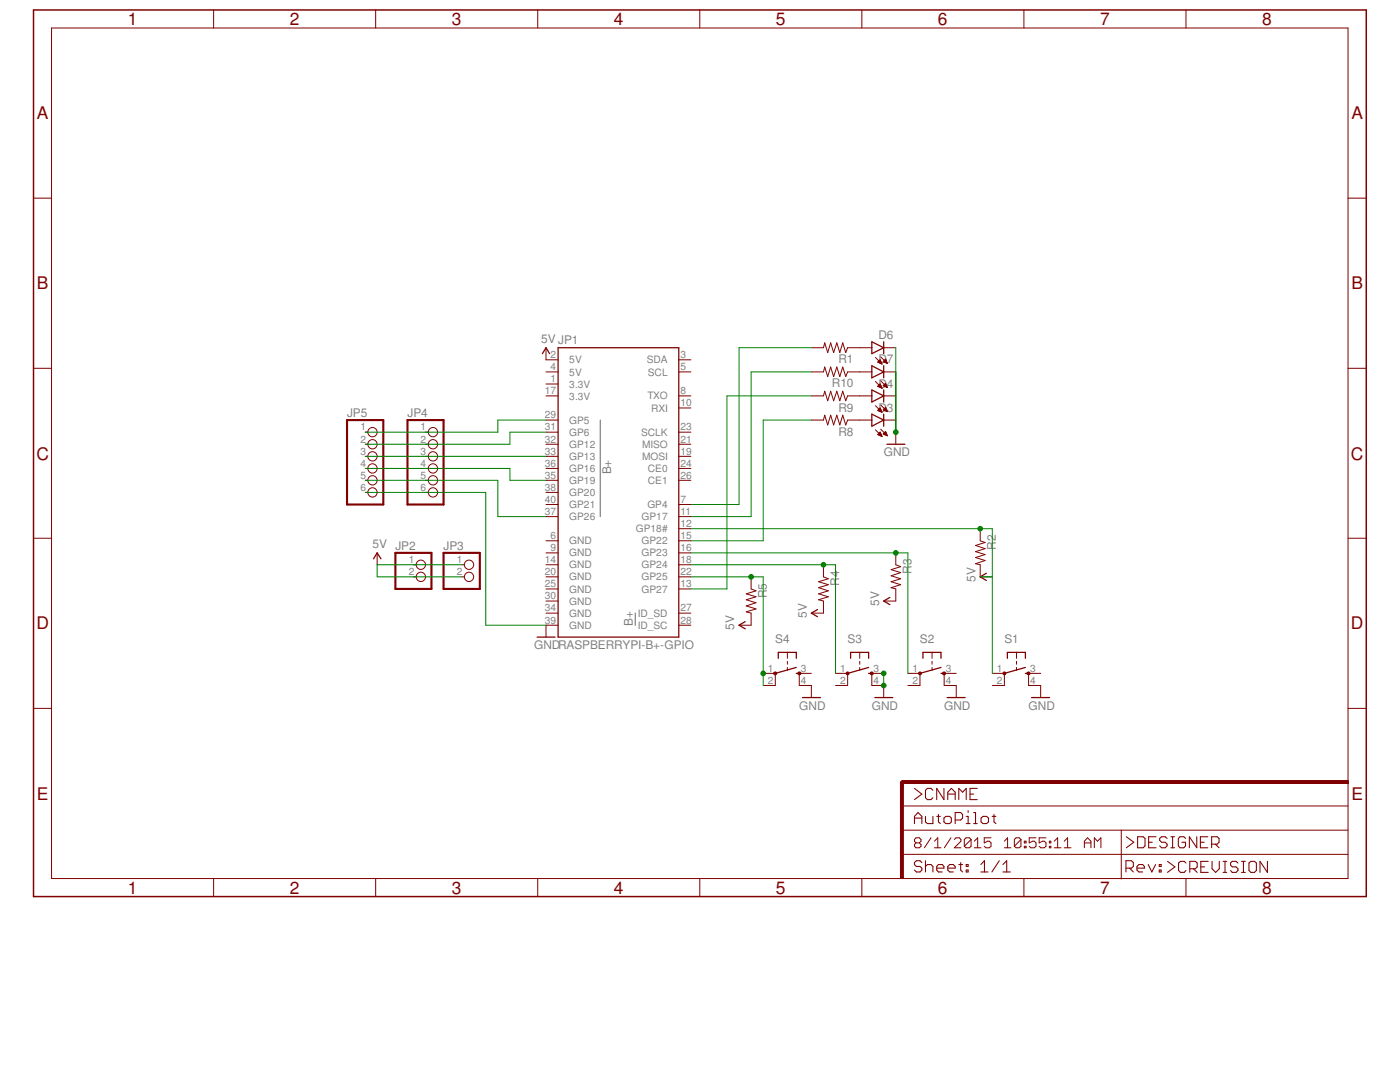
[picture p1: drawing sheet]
<svg xmlns="http://www.w3.org/2000/svg" width="279mm" height="216mm" viewBox="0 0 279 216" stroke-linecap="round" stroke-linejoin="round" font-family="sans-serif">
<path d="M119.8 83.8v19.3M126.8 122.3v2.5" fill="none" stroke="#808080" stroke-width=".25"/>
<path d="M111.4 69.4h24.1v57.7h-24.1zM201 131.4v-1.2h3.6v1.2M204.6 134.4h.7M204.6 133.2l-4.2 1.2" fill="none" stroke="#800000" stroke-width=".25"/>
<g fill="none" stroke="#800000" stroke-width=".2">
<path d="M109 76.6h2.4M109 71.8h2.4M109 74.2h2.4M109 79h2.4M135.5 71.8h2.4M135.5 74.2h2.4M135.5 79h2.4M109 91.1h2.4M109 88.6h2.4M109 86.2h2.4M109 95.8h2.4M109 93.5h2.4"/>
<path d="M109 83.8h2.4M109 98.3h2.4M135.5 91.1h2.4M135.5 88.6h2.4M135.5 86.2h2.4M135.5 95.8h2.4M135.5 93.5h2.4M135.5 81.4h2.4M109 100.7h2.4M109 110.3h2.4M109 103.1h2.4M109 117.5h2.4"/>
<path d="M109 107.9h2.4M109 115.1h2.4M109 112.7h2.4M109 119.9h2.4M135.5 100.7h2.4M135.5 110.3h2.4M135.5 103.1h2.4M135.5 117.5h2.4M135.5 107.9h2.4M135.5 115.1h2.4M135.5 112.7h2.4M135.5 105.5h2.4"/>
<path d="M109 122.3h2.4M109 124.8h2.4M135.5 122.3h2.4M135.5 124.8h2.4M200.4 134.4v2.4M202.9 130.2v1.2M202.9 132v.5M202.9 133.2v.6M205.3 134.4v2.4"/>
</g>
<circle cx="200.4" cy="134.4" r=".3" fill="#800000"/>
<circle cx="200.4" cy="134.4" r=".3" fill="none" stroke="#800000" stroke-width=".2"/>
<path d="M205 134.2h.5v.4h-.5z" fill-rule="evenodd" fill="#800000"/>
<path d="M183.6 134.4v2.4M186 130.2v1.2M186 132v.5M186 133.2v.6M188.4 134.4v2.4M198 134.4h2.4M198 136.8h2.4M205 134.2h.5v.4h-.5zM205.3 134.4h2.4M205.3 136.8h2.4" fill="none" stroke="#800000" stroke-width=".2"/>
<path d="M184.2 131.4v-1.2h3.6v1.2M187.8 134.4h.6M187.8 133.2l-4.2 1.2" fill="none" stroke="#800000" stroke-width=".25"/>
<circle cx="183.6" cy="134.4" r=".3" fill="#800000"/>
<circle cx="183.6" cy="134.4" r=".3" fill="none" stroke="#800000" stroke-width=".2"/>
<path d="M188.2 134.2h.4v.4h-.4z" fill-rule="evenodd" fill="#800000"/>
<path d="M169.2 134.4v2.4M171.6 130.2v1.2M171.6 132v.5M171.6 133.2v.6M174 134.4v2.4M181.2 134.4h2.4M181.2 136.8h2.4M188.2 134.2h.4v.4h-.4zM188.4 134.4h2.4M188.4 136.8h2.4" fill="none" stroke="#800000" stroke-width=".2"/>
<path d="M169.8 131.4v-1.2h3.6v1.2M173.4 134.4h.6M173.4 133.2l-4.2 1.2" fill="none" stroke="#800000" stroke-width=".25"/>
<circle cx="169.1" cy="134.4" r=".31" fill="#800000"/>
<circle cx="169.1" cy="134.4" r=".31" fill="none" stroke="#800000" stroke-width=".2"/>
<path d="M173.7 134.2h.5v.4h-.5z" fill-rule="evenodd" fill="#800000"/>
<path d="M154.7 134.4v2.4M157.1 130.2v1.2M157.1 132v.5M157.1 133.2v.6M159.5 134.4v2.4M166.8 134.4h2.4M166.8 136.8h2.4M173.7 134.2h.5v.4h-.5zM174 134.4h2.4M174 136.8h2.4" fill="none" stroke="#800000" stroke-width=".2"/>
<path d="M155.3 131.4v-1.2h3.6v1.2M158.9 134.4h.6M158.9 133.2l-4.2 1.2" fill="none" stroke="#800000" stroke-width=".25"/>
<path d="M154.5 134.2h.4v.4h-.4z" fill-rule="evenodd" fill="#800000"/>
<path d="M154.5 134.2h.4v.4h-.4z" fill="none" stroke="#800000" stroke-width=".2"/>
<path d="M159.3 134.2h.5v.4h-.5z" fill-rule="evenodd" fill="#800000"/>
<g fill="none" stroke="#800000" stroke-width=".2">
<path d="M109 69.4v2.4M161.9 79h2.4l.3-.9 .6 1.9 .6-1.9 .6 1.9 .6-1.9 .6 1.9 .6-1.9 .6 1.9 .4-1h4.8M161.9 74.2h2.4l.3-1 .6 1.9 .6-1.9 .6 1.9 .6-1.9 .6 1.9 .6-1.9 .6 1.9 .4-.9h4.8M161.9 69.4h2.4l.3-1 .6 2 .6-2 .6 2 .6-2 .6 2 .6-2 .6 2 .4-1h4.8M174.7 71.3l1.3 1.3M174.7 76.1l1.3 1.4M175.2 72.3l.4-.5 .4 .8zM175.2 72.3h.7M175.2 77.1h.7M175.2 77h.7M175.3 72.2h.5M175.3 72.3h.6"/>
<path d="M175.3 72.1h.5M175.4 77.2h.5M175.4 76.9h.4M175.4 72h.4M175.5 76.8h.2M175.5 72.4h.4M175.5 71.9h.2M175.6 76.7h.1M175.6 71.8h.1M175.6 77.3h.3M175.6 76.6l-.4 .5 .8 .4M175.6 76.6l.4 .9"/>
<path d="M175.6 76.6h.1M175.7 72.5h.2M175.8 71.2l1.3 1.3M175.8 76l1.3 1.3M175.8 77.3h.2M175.9 72.6h.1M176 77.4h.1M176.3 72.2h.7M176.3 77h.7M176.3 77l.8 .3M176.3 77l.4-.5 .4 .8M176.3 72.1h.6"/>
<path d="M176.4 79h2.4M176.4 74.2h2.4M176.4 69.4h2.4M176.4 76.9h.5M176.4 72h.5M176.4 76.8h.5M176.5 72.3h.5M176.5 71.9h.3M176.5 76.7h.3M176.6 71.8h.2M176.6 77.1h.4M176.6 76.6h.2"/>
<path d="M176.7 72.3h.3M176.7 71.8h.1M176.7 76.5h.1M176.7 71.7l-.4 .4 .8 .4M176.7 71.7l.4 .8M176.7 71.7h.1M176.8 77.2h.2M176.9 72.4h.1M177 77.3h.1M177 72.5h.1M72.9 86.2h.5M72.9 88.6h.5"/>
<path d="M72.9 91.1h.5M72.9 93.5h.5M72.9 95.8h.5M72.9 98.3h.5M84.9 86.2h.5M84.9 88.6h.5M84.9 91.1h.5M84.9 93.5h.5M84.9 95.8h.5M84.9 98.3h.5M161.9 83.8h2.4l.3-1 .6 2 .6-2 .6 2 .6-2 .6 2 .6-2 .6 2 .4-1h4.8M174.7 85.8l1.3 1.3"/>
<path d="M174.7 80.9l1.3 1.4M175.2 86.7h.7M175.2 81.9h.7M175.3 81.8h.5M175.3 86.6h.5M175.3 82h.6M175.3 81.7h.5M175.4 86.8h.5M175.4 86.5h.4M175.4 81.6h.4M175.5 86.4h.2M175.5 82h.4"/>
<path d="M175.5 81.5h.2M175.6 86.3h.1M175.6 86.9h.3M175.6 81.5h.1M175.6 86.2l-.4 .5 .8 .4M175.6 86.2l.4 .9M175.6 86.2h.1M175.6 81.4l.4 .9-.8-.4zM175.7 82.1h.2M175.8 85.6l1.3 1.4M175.8 87h.2M175.8 80.8l1.3 1.3"/>
<path d="M175.9 82.2h.1M176.3 86.6h.7M176.3 81.8h.7M176.3 81.8l.8 .3M176.3 81.8l.4-.5 .4 .8M176.3 81.7h.6M176.4 83.8h2.4M176.4 86.5h.5M176.4 86.7h.6M176.4 81.6h.5M176.4 86.4h.5M176.5 81.9h.5"/>
<path d="M176.5 81.5h.3M176.5 86.3h.3M176.6 86.7h.4M176.6 81.5h.2M176.6 86.2h.2M176.7 82h.3M176.7 81.4h.1M176.7 86.1h.1M176.7 86.1l.4 .9-.8-.4zM176.7 81.3h.1M176.8 86.8h.2M176.9 82h.1"/>
<path d="M177 86.9h.1M177 82.1h.1M178.8 86.2v2.4M75.3 110.3v2.4M82.5 115.1h.6M82.5 112.7h.6M92.1 115.1h.6M92.1 112.7h.6M149.9 115.1v2.4l1 .4-2 .6 2 .6-2 .6 2 .6-2 .6 2 .6-2 .6 1 .2v2.5h-2.4M164.3 112.7v2.4l1 .4-1.9 .6 1.9 .6-1.9 .6 1.9 .6-1.9 .6 1.9 .6-1.9 .6 .9 .2v2.4h-2.4M178.8 110.3v2.4l.9 .4-1.9 .6 1.9 .6-1.9 .6 1.9 .6-1.9 .6 1.9 .6-1.9 .6 1 .2v2.4h-2.4M195.6 105.5v2.4l1 .3-1.9 .6 1.9 .7-1.9 .6 1.9 .6-1.9 .6 1.9 .5-1.9 .7 .9 .2v2.4h2.4"/>
<path d="M109 124.8v2.3M152.3 134.4h2.4M152.3 136.8h2.4M159.3 134.2h.5v.4h-.5zM159.5 134.4h2.4M159.5 136.8h2.4v2.4M176.4 136.8v2.4M190.8 136.8v2.4M207.7 136.8v2.4"/>
<circle cx="74.3" cy="93.5" r=".93"/>
<circle cx="74.3" cy="98.3" r=".93"/>
<circle cx="74.3" cy="88.6" r=".93"/>
<circle cx="74.3" cy="91.1" r=".93"/>
<circle cx="74.3" cy="95.8" r=".93"/>
<circle cx="74.3" cy="86.2" r=".93"/>
<circle cx="86.4" cy="86.2" r=".93"/>
<circle cx="86.4" cy="91.1" r=".93"/>
<circle cx="86.4" cy="98.3" r=".93"/>
<circle cx="86.4" cy="88.6" r=".93"/>
<circle cx="86.4" cy="93.5" r=".93"/>
<circle cx="86.4" cy="95.8" r=".93"/>
<circle cx="84" cy="112.7" r=".93"/>
<circle cx="84" cy="115.1" r=".93"/>
<circle cx="93.6" cy="115.1" r=".93"/>
<circle cx="93.6" cy="112.7" r=".93"/>
</g>
<g fill="none" stroke="#800000" stroke-width=".25">
<path d="M108.2 70.6l.8-1.2 .7 1.2M174 68.2l2.4 1.2-2.4 1.2zM174 73l2.4 1.2-2.4 1.2zM174 77.8l2.4 1.2-2.4 1.2zM176.4 68.2v2.4M176.4 73v2.4M176.4 77.8v2.4M174 82.6l2.4 1.2-2.4 1.2zM176.4 82.6v2.4M177 88.6h3.6M74.5 111.5l.8-1.2 .7 1.2M177.6 119.2l-1.2 .7 1.2 .7"/>
<path d="M196.8 114.4l-1.2 .7 1.2 .7M107.2 127.1h3.6M148.7 124l-1.2 .8 1.2 .7M160.1 139.2h3.6M163.2 121.6l-1.3 .7 1.3 .8M174.6 139.2h3.6M189 139.2h3.6M205.9 139.2h3.6"/>
</g>
<path d="M69.3 83.8h7.2v16.9h-7.2zM81.3 83.8h7.2v16.9h-7.2zM78.9 110.3h7.2v7.2h-7.2zM88.5 110.3h7.3v7.2h-7.3z" fill="none" stroke="#800000" stroke-width=".42"/>
<path d="M179.7 156h.6v19.3h-.6z" fill-rule="evenodd" fill="#800000"/>
<path d="M179.7 156h.6v19.3h-.6z" fill="none" stroke="#800000" stroke-width=".2"/>
<path d="M180 155.7h89.1v.6h-89.1z" fill-rule="evenodd" fill="#800000"/>
<g fill="none" stroke="#800000" stroke-width=".2">
<path d="M10.3 5.6h258.7v169.7h-258.7zM42.6 2v3.6M75 2v3.6M107.3 2v3.6M139.7 2v3.6M172 2v3.6M204.3 2v3.6M236.7 2v3.6M6.7 39.5h3.6M269 39.5h3.7M6.7 73.5h3.6M269 73.5h3.7"/>
<path d="M6.7 107.4h3.6M269 107.4h3.7M6.7 141.4h3.6M180 155.7h89.1v.6h-89.1zM269 141.4h3.7M42.6 175.3v3.6M75 175.3v3.6M107.3 175.3v3.6M139.7 175.3v3.6M172 175.3v3.6M180 170.5h89M180 165.7h89"/>
<path d="M180 160.8h89M182.8 168.2l-.3-.3v-.4l.3-.3h.7l.3 .3v.4l-.3 .3M182.8 168.2l-.3 .3v.4l.3 .3h.7l.3-.3v-.4l-.3-.3M182.8 168.2h.7M185.8 167.2l-1.3 2M186.5 169.2h1.3M186.5 167.9l.7-.7v2M189.8 167.2l-1.3 2M190.5 167.5l.3-.3h.7l.3 .3v.4l-1.3 1.3h1.3M193.8 167.5l-.3-.3h-.7l-.4 .3v1.4M193.8 167.5v1.4l-.3 .3h-.7l-.4-.3M193.8 167.5l-1.4 1.4"/>
<path d="M194.4 169.2h1.4M194.4 167.9l.7-.7v2M197.8 167.2h-1.4v1l.7-.3h.3l.4 .3v.7l-.4 .3h-.6l-.4-.3M200.4 169.2h1.4M200.4 167.9l.7-.7v2M203.8 167.5l-.4-.3h-.6l-.4 .3v1.4M203.8 167.5v1.4l-.4 .3h-.6l-.4-.3M203.8 167.5l-1.4 1.4M204.3 175.3v3.6M204.4 168.9h.4v.3h-.4zM204.4 167.9h.4v.3h-.4zM206.8 167.2h-1.4v1l.7-.3h.3l.4 .3v.7l-.4 .3h-.7l-.3-.3"/>
<path d="M208.7 167.2h-1.3v1l.7-.3h.3l.3 .3v.7l-.3 .3h-.7l-.3-.3M209.4 168.9h.3v.3h-.3zM209.4 167.9h.3v.3h-.3zM210.4 169.2h1.4M210.4 167.9l.7-.7v2M212.4 169.2h1.3M212.4 167.9l.7-.7v2M216.4 168.2h1.3M216.4 169.2v-1.3l.6-.7 .7 .7v1.3M218.4 169.2v-2l.6 .7 .7-.7v2M223.8 165.7v9.7M236.7 175.3v3.6"/>
</g>
<path d="M181.2 156h-1.2v1.2" fill="none" stroke="#800000" stroke-width=".59"/>
<g fill="none" stroke="#800000" stroke-width=".21">
<path d="M182.5 157.3l1.5 1.2-1.5 1.1M186.2 157.7l-.4-.4h-.7l-.4 .4v1.5l.4 .4h.7l.4-.4M188.4 157.3v2.3l-1.5-2.3v2.3M189.1 159.6v-1.5l.8-.8 .7 .8v1.5M189.1 158.5h1.5M191.3 159.6v-2.3l.8 .8 .7-.8v2.3M193.6 158.5h.7M195 157.3h-1.4v2.3h1.4M182.5 164.3v-1.4l.7-.8 .8 .8v1.4M182.5 163.2h1.5M184 172.1l-.4-.4h-.7l-.4 .4v.4l.4 .4h.7l.4 .3v.4l-.4 .4h-.7l-.4-.4M184.7 162.9v1.1l.4 .3h1.1v-1.4"/>
<path d="M184.7 171.7v2.3M184.7 172.9l.4-.4h.7l.4 .4v1.1M186.9 162.9h.8M186.9 173.2h1.5v-.3l-.4-.4h-.7l-.4 .4v.7l.4 .4h.7M187.3 162.5v1.5l.4 .3M188.4 163.2l.4-.3h.7l.4 .3v.8l-.4 .3h-.7l-.4-.3zM189.1 173.2h1.5v-.3l-.4-.4h-.7l-.4 .4v.7l.4 .4h.7M190.6 163.6h1.1l.4-.4v-.7l-.4-.4h-1.1v2.2M191.3 172.5h.8M191.7 172.1v1.5l.4 .4M192.8 164.3h.8M192.8 162.9h.4v1.4"/>
<path d="M192.8 172.5h.4v.4h-.4zM192.8 173.6h.4v.4h-.4zM193.2 161.8v.3M194.3 164.3h.7M194.3 162.1h.4v2.2M195.7 172.5l.8-.8v2.3M195.7 174h1.5M195.8 163.2l.4-.3h.7l.4 .3v.8l-.4 .3h-.7l-.4-.3zM198 162.9h.8M198.4 162.5v1.5l.4 .3M199.4 171.7l-1.4 2.3M200.2 174h1.4"/>
<path d="M200.2 172.5l.7-.8v2.3M224.7 173.2h1.1l.4-.3v-.8l-.4-.4h-1.1v2.3M224.8 167l1.5 1.1-1.5 1.1M225.4 173.2l.8 .8M226.9 173.2h1.5v-.3l-.4-.4h-.7l-.4 .4v.7l.4 .4h.7M227 167h1.1l.4 .3v1.5l-.4 .4h-1.1zM229.2 172.5l.7 1.5 .7-1.5M229.2 168.1h.8M230.7 167h-1.5v2.2h1.5M231.4 173.6h.3v.4h-.3zM231.4 172.5h.3v.4h-.3zM232.9 167.3l-.4-.3h-.7l-.4 .3v.4l.4 .4h.7l.4 .3v.4l-.4 .4h-.7l-.4-.4"/>
<path d="M233 171.9l1.5 1.1-1.5 1.1M233.7 169.2h.7M233.7 167h.7M234 167v2.2M236.6 167.3l-.3-.3h-.8l-.3 .3v1.5l.3 .4h.8l.3-.4v-.7h-.7M236.7 172.2l-.4-.3h-.7l-.4 .3v1.5l.4 .4h.7l.4-.4M237.4 173.4h1.1l.4-.4v-.8l-.4-.3h-1.1v2.2M238.2 173.4l.7 .7M238.8 167v2.2l-1.4-2.2v2.2M239.6 168.1h.7M239.6 173h.8M241 167h-1.4v2.2h1.4"/>
<path d="M241.1 171.9h-1.5v2.2h1.5M241.8 168.4h1.1l.4-.3v-.8l-.4-.3h-1.1v2.2M241.9 171.9v1.5l.7 .7 .7-.7v-1.5M242.5 168.4l.8 .8M244.1 171.9h.7M244.1 174.1h.7M244.5 171.9v2.2M247.1 172.2l-.4-.3h-.8l-.3 .3v.4l.3 .4h.8l.4 .4v.3l-.4 .4h-.8l-.3-.4M247.8 171.9h.7M247.8 174.1h.7M248.2 171.9v2.2M249.3 172.2l.3-.3h.8l.3 .3v1.5l-.3 .4h-.8l-.3-.4z"/>
<path d="M252.9 171.9v2.2l-1.4-2.2v2.2"/>
</g>
<path d="M6.7 2h266v176.9h-266z" fill="none" stroke="#800000" stroke-width=".3"/>
<path d="M72.9 98.3h24v26.5h12.1" fill="none" stroke="#008000" stroke-width=".2"/>
<circle cx="176.4" cy="134.4" r=".46" fill="#008000"/>
<g fill="none" stroke="#008000" stroke-width=".2">
<path d="M176.4 134.4v2.4"/>
<circle cx="176.4" cy="134.4" r=".46"/>
</g>
<circle cx="176.4" cy="136.8" r=".46" fill="#008000"/>
<g fill="none" stroke="#008000" stroke-width=".2">
<path d="M178.8 69.4v16.8"/>
<circle cx="176.4" cy="136.8" r=".46"/>
</g>
<circle cx="178.8" cy="86.2" r=".46" fill="#008000"/>
<g fill="none" stroke="#008000" stroke-width=".2">
<path d="M92.1 112.7h-16.8v2.4h16.8M137.9 105.5h60.1v28.9M195.6 115.1h2.4"/>
<circle cx="178.8" cy="86.2" r=".46"/>
</g>
<circle cx="195.6" cy="105.5" r=".46" fill="#008000"/>
<g fill="none" stroke="#008000" stroke-width=".2">
<path d="M137.9 112.7h28.9v21.7"/>
<circle cx="195.6" cy="105.5" r=".46"/>
</g>
<circle cx="164.3" cy="112.7" r=".46" fill="#008000"/>
<g fill="none" stroke="#008000" stroke-width=".2">
<path d="M149.9 115.1h2.4v21.7"/>
<circle cx="164.3" cy="112.7" r=".46"/>
</g>
<circle cx="152.3" cy="134.4" r=".46" fill="#008000"/>
<g fill="none" stroke="#008000" stroke-width=".2">
<path d="M137.9 115.1h12"/>
<circle cx="152.3" cy="134.4" r=".46"/>
</g>
<circle cx="149.9" cy="115.1" r=".46" fill="#008000"/>
<g fill="none" stroke="#008000" stroke-width=".2">
<path d="M137.9 110.3h43.3v24.1"/>
<circle cx="149.9" cy="115.1" r=".46"/>
</g>
<circle cx="178.8" cy="110.3" r=".46" fill="#008000"/>
<g fill="none" stroke="#008000" stroke-width=".2">
<path d="M161.9 69.4h-14.4v31.3h-9.6M161.9 74.2h-12v28.9h-12M161.9 79h-16.8v38.5h-7.2M72.9 95.8h26.5v7.3h9.6M72.9 93.5h28.9v2.3h7.2M72.9 91.1h36.1M109 83.8h-9.6v2.4h-26.5M109 86.2h-7.2v2.4h-28.9M161.9 83.8h-9.6v24.1h-14.4"/>
<circle cx="178.8" cy="110.3" r=".46"/>
</g>
<g font-size="3.5" fill="#800000">
<text x="25.5" y="5">1</text>
<text x="57.8" y="5">2</text>
<text x="90.2" y="5">3</text>
<text x="122.5" y="5">4</text>
<text x="154.9" y="5">5</text>
<text x="187.2" y="5">6</text>
<text x="219.5" y="5">7</text>
<text x="251.9" y="5">8</text>
<text x="7.4" y="23.8">A</text>
<text x="269.7" y="23.8">A</text>
<text x="7.4" y="57.7">B</text>
<text x="269.7" y="57.7">B</text>
<text x="7.3" y="91.7">C</text>
<text x="269.6" y="91.7">C</text>
<text x="7.3" y="125.6">D</text>
<text x="269.6" y="125.6">D</text>
<text x="7.4" y="159.6">E</text>
<text x="269.7" y="159.6">E</text>
<text x="25.5" y="178.3">1</text>
<text x="57.8" y="178.3">2</text>
<text x="90.2" y="178.3">3</text>
<text x="122.5" y="178.3">4</text>
<text x="154.9" y="178.3">5</text>
<text x="187.2" y="178.3">6</text>
<text x="219.5" y="178.3">7</text>
<text x="251.9" y="178.3">8</text>
</g>
<g font-size="2.4" fill="#808080">
<text x="108" y="68.4">5V JP1</text>
<text x="175.3" y="67.7">D6</text>
<text x="166" y="77.3">R10</text>
<text x="167.3" y="72.5">R1</text>
<text x="175.3" y="77.3">D4</text>
<text x="175.3" y="72.5">D7</text>
<text x="69.3" y="83.2">JP5</text>
<text x="81.3" y="83.2">JP4</text>
<text x="167.3" y="82.1">R9</text>
<text x="175.3" y="82.2">D3</text>
<text x="167.3" y="87">R8</text>
<text x="122" y="94.7" transform="rotate(-90 122 94.7)">B+</text>
<text x="176.4" y="91.1">GND</text>
<text x="74.3" y="109.3">5V</text>
<text x="78.9" y="109.7">JP2</text>
<text x="88.5" y="109.7">JP3</text>
<text x="198.8" y="109.7" transform="rotate(-90 198.8 109.7)">R2</text>
<text x="153" y="119.3" transform="rotate(-90 153 119.3)">R5</text>
<text x="167.5" y="116.9" transform="rotate(-90 167.5 116.9)">R4</text>
<text x="181.9" y="114.5" transform="rotate(-90 181.9 114.5)">R3</text>
<text x="194.7" y="116.1" transform="rotate(-90 194.7 116.1)">5V</text>
<text x="126.3" y="125" transform="rotate(-90 126.3 125)">B+</text>
<text x="146.5" y="125.7" transform="rotate(-90 146.5 125.7)">5V</text>
<text x="161" y="123.3" transform="rotate(-90 161 123.3)">5V</text>
<text x="175.4" y="120.9" transform="rotate(-90 175.4 120.9)">5V</text>
<text x="106.6" y="129.5">GNDRASPBERRYPI-B+-GPIO</text>
<text x="154.7" y="128.4">S4</text>
<text x="169.2" y="128.4">S3</text>
<text x="183.6" y="128.4">S2</text>
<text x="200.4" y="128.4">S1</text>
<text x="159.5" y="141.6">GND</text>
<text x="174" y="141.6">GND</text>
<text x="188.4" y="141.6">GND</text>
<text x="205.3" y="141.6">GND</text>
</g>
<g font-size="2" fill="#808080">
<text x="109.9" y="71.5">2</text>
<text x="135.8" y="71.5">3</text>
<text x="109.9" y="76.3">1</text>
<text x="109.9" y="73.9">4</text>
<text x="113.6" y="77.3">3.3V</text>
<text x="113.6" y="74.9">5V</text>
<text x="113.6" y="72.5">5V</text>
<text x="129.1" y="72.5">SDA</text>
<text x="129.3" y="74.9">SCL</text>
<text x="135.8" y="73.9">5</text>
<text x="108.8" y="78.7">17</text>
<text x="108.8" y="83.5">29</text>
<text x="113.6" y="79.8">3.3V</text>
<text x="129.2" y="79.7">TXO</text>
<text x="130" y="82.1">RXI</text>
<text x="135.8" y="81.1">10</text>
<text x="135.8" y="78.7">8</text>
<text x="71.9" y="85.9">1</text>
<text x="71.9" y="88.3">2</text>
<text x="83.9" y="85.9">1</text>
<text x="83.9" y="88.3">2</text>
<text x="108.8" y="85.9">31</text>
<text x="108.8" y="88.3">32</text>
<text x="113.6" y="84.5">GP5</text>
<text x="113.6" y="87">GP6</text>
<text x="113.6" y="89.4">GP12</text>
<text x="127.9" y="87">SCLK</text>
<text x="128.2" y="89.4">MISO</text>
<text x="135.8" y="88.3">21</text>
<text x="135.8" y="85.9">23</text>
<text x="71.9" y="90.7">3</text>
<text x="71.9" y="93.1">4</text>
<text x="71.9" y="95.5">5</text>
<text x="83.9" y="90.7">3</text>
<text x="83.9" y="93.1">4</text>
<text x="83.9" y="95.5">5</text>
<text x="108.8" y="90.7">33</text>
<text x="108.8" y="95.5">35</text>
<text x="108.8" y="93.1">36</text>
<text x="113.6" y="91.8">GP13</text>
<text x="113.6" y="94.2">GP16</text>
<text x="128.2" y="91.8">MOSI</text>
<text x="129.3" y="94.2">CE0</text>
<text x="135.8" y="90.7">19</text>
<text x="135.8" y="95.5">26</text>
<text x="135.8" y="93.1">24</text>
<text x="71.9" y="97.9">6</text>
<text x="83.9" y="97.9">6</text>
<text x="108.8" y="97.9">38</text>
<text x="108.8" y="100.3">40</text>
<text x="113.6" y="96.6">GP19</text>
<text x="113.6" y="99">GP20</text>
<text x="113.6" y="101.4">GP21</text>
<text x="129.2" y="101.4">GP4</text>
<text x="129.3" y="96.6">CE1</text>
<text x="135.8" y="100.3">7</text>
<text x="108.8" y="102.7">37</text>
<text x="109.9" y="107.6">6</text>
<text x="113.6" y="103.8">GP26</text>
<text x="126.9" y="106.2">GP18#</text>
<text x="128.1" y="103.8">GP17</text>
<text x="135.8" y="102.7">11</text>
<text x="135.8" y="107.6">15</text>
<text x="135.8" y="105.2">12</text>
<text x="81.6" y="112.4">1</text>
<text x="91.2" y="112.4">1</text>
<text x="108.8" y="112.4">14</text>
<text x="109.9" y="110">9</text>
<text x="113.6" y="111">GND</text>
<text x="113.6" y="113.4">GND</text>
<text x="113.6" y="108.6">GND</text>
<text x="128.1" y="108.6">GP22</text>
<text x="128.1" y="113.4">GP24</text>
<text x="128.1" y="111">GP23</text>
<text x="135.8" y="112.4">18</text>
<text x="135.8" y="110">16</text>
<text x="81.6" y="114.8">2</text>
<text x="91.2" y="114.8">2</text>
<text x="108.8" y="117.2">25</text>
<text x="108.8" y="114.8">20</text>
<text x="108.8" y="119.6">30</text>
<text x="113.6" y="118.2">GND</text>
<text x="113.6" y="115.8">GND</text>
<text x="128.1" y="118.2">GP27</text>
<text x="128.1" y="115.8">GP25</text>
<text x="135.8" y="117.2">13</text>
<text x="135.8" y="114.8">22</text>
<text x="108.8" y="122">34</text>
<text x="108.8" y="124.4">39</text>
<text x="113.6" y="120.6">GND</text>
<text x="113.6" y="123.1">GND</text>
<text x="113.6" y="125.5">GND</text>
<text x="127.3" y="123.1">ID_SD</text>
<text x="127.3" y="125.5">ID_SC</text>
<text x="135.8" y="122">27</text>
<text x="135.8" y="124.4">28</text>
<text x="153.2" y="134">1</text>
<text x="153.2" y="136.4">2</text>
<text x="159.9" y="134">3</text>
<text x="159.9" y="136.4">4</text>
<text x="167.7" y="134">1</text>
<text x="167.7" y="136.4">2</text>
<text x="174.3" y="134">3</text>
<text x="174.3" y="136.4">4</text>
<text x="182.1" y="134">1</text>
<text x="182.1" y="136.4">2</text>
<text x="188.8" y="134">3</text>
<text x="188.8" y="136.4">4</text>
<text x="199" y="134">1</text>
<text x="199" y="136.4">2</text>
<text x="205.6" y="134">3</text>
<text x="205.6" y="136.4">4</text>
</g>
</svg>
